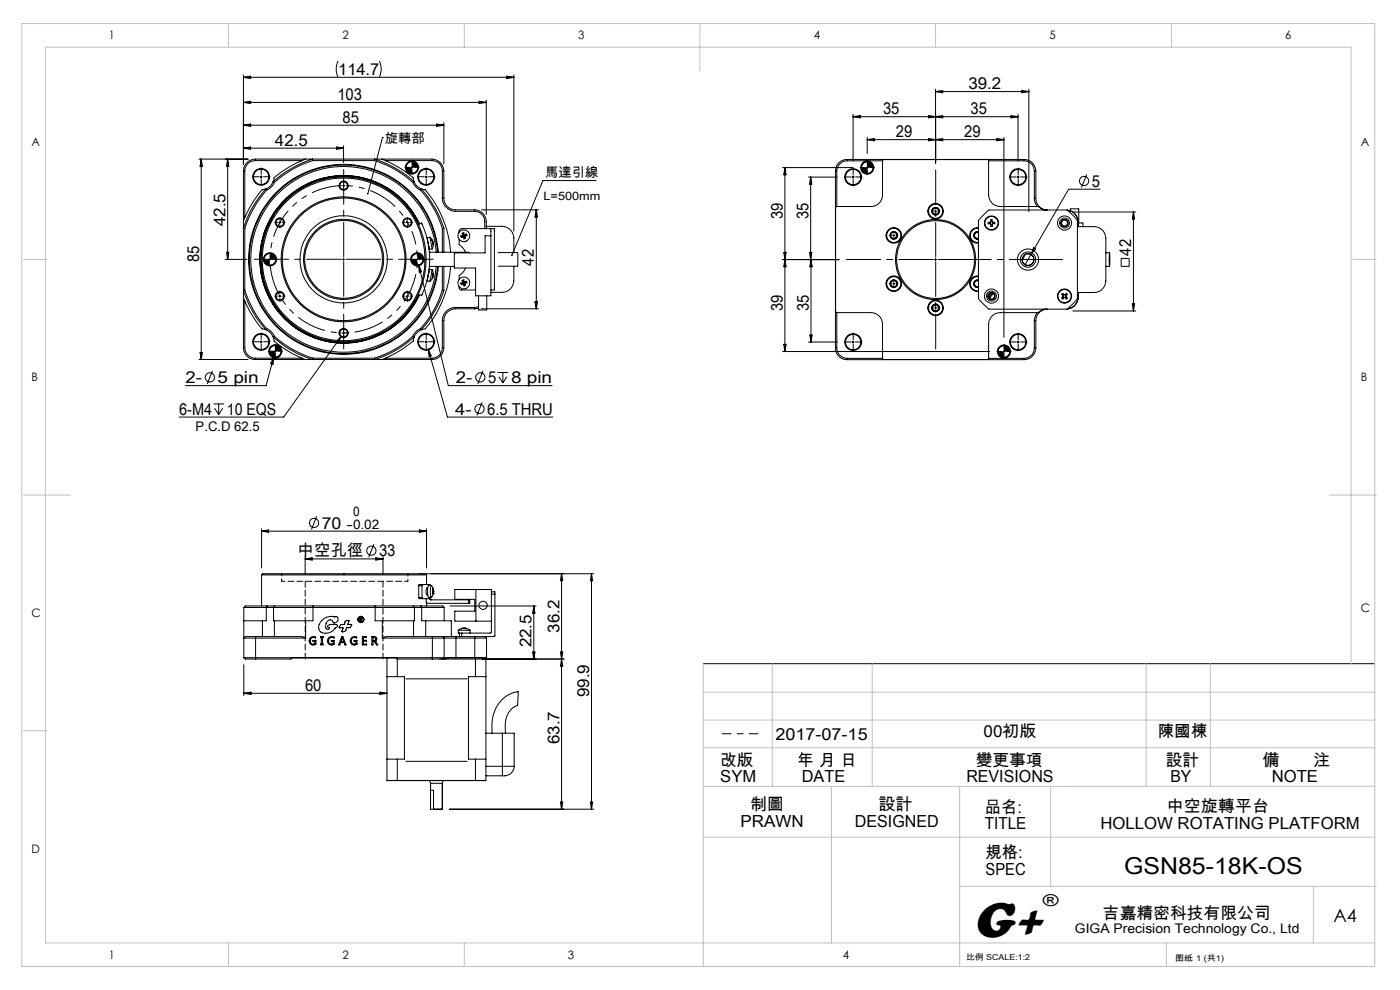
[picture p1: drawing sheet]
<svg xmlns="http://www.w3.org/2000/svg" width="297mm" height="210mm" viewBox="0 0 297 210" stroke-linecap="round" stroke-linejoin="round" font-family="sans-serif">
<g fill="none" stroke="#000" stroke-width=".21">
<path d="M51.6 15.9v18.9M51.6 16.4l1.6-.3v.6zM51.6 16.4h57.4M71.7 12.9a4 4 0 0 0 0 3.5M80.5 12.9a4 4 0 0 1 0 3.5M107.5 16.1l1.5 .3-1.5 .3zM109 15.9v33.1M198.5 18.9v15.7M198.5 19.4l1.5-.2v.5zM198.5 19.4h19.8M216.7 19.2l1.6 .2-1.6 .3zM218.3 18.9v26"/>
<path d="M42.2 33.8h10.4M42.7 33.8l.2 1.5h-.5zM42.7 33.8v42.5M48.3 33.8v21.2M48.3 33.8l.2 1.5h-.5zM51.6 31.4h21.3M51.6 31.4l1.6-.2v.5zM51.6 21.7l1.6-.2v.5zM51.6 26.6l1.6-.3v.5zM51.6 26.6h42.6M51.6 21.7h51.6M55.1 37.5h.5"/>
<path d="M55.4 37.3v.5M58 38.5a2.79 2.79 0 0 1-1.6 1.6M58 38.5l.2 .2M58.2 38.7a3 3 0 0 1-1.6 1.6M64 34.1h-9.8a2.2 2.2 0 0 0-2.3 2.2v9.8M64.8 33.8a20.2 20.2 0 0 0-6.7 4l-.1 .7M66.4 34.1a21.6 21.6 0 0 0-8.2 4.6M66.4 34.1l-.1-.3a23 23 0 0 0-8.3 4.7M66.4 34.1h13M71.4 31.2l1.5 .2-1.5 .3zM72.6 39.4h.5M72.9 30.9v3.6"/>
<path d="M72.9 39.1v.5M79.4 34.1a21.6 21.6 0 0 1 8.2 4.6M79.4 34.1l.1-.3a22.8 22.8 0 0 1 8.3 4.7M81 33.8a21.2 21.2 0 0 1 6.7 4l.1 .7M81.1 29.2h.1M81.1 29.2l-3.1 11.9M81.8 34.1h9.9a2.15 2.15 0 0 1 2.1 2.2v5.7a2.83 2.83 0 0 0 2.9 2.8h3.9a2.15 2.15 0 0 1 2.2 2.2v1.5M87.1 35.5h.5M87.4 35.3v.5M87.4 34.3a1.21 1.21 0 0 0-1.3 1.2M87.6 38.7a2.76 2.76 0 0 0 1.6 1.6M87.8 38.5a2.54 2.54 0 0 0 1.6 1.6"/>
<path d="M87.8 38.5l-.2 .2M88.7 35.5a1.26 1.26 0 0 1-1.3 1.3M90.1 37.5h.6M90.4 37.3v.5M92.6 26.3l1.6 .3-1.6 .2zM94.2 26.1v8.7M101.6 21.5l1.6 .2-1.6 .3zM103.2 21.2v24.3M126.4 38.3h-11.2l-6.6 15.8M166 35.6h15M166.5 35.6v39M166.5 35.6l.3 1.5h-.5z"/>
<path d="M171.5 37.6h6.1M172 37.6v17.5M172 37.6l.2 1.4h-.5zM180.7 37.6h.5M181 24.3v9.9M181 37.3v.5M181 24.8h35M181 24.8l1.5-.3v.5zM183.7 35.6h.5M184 29.1v3.5M184 35.3v.5M184 29.6h29"/>
<path d="M184 29.6l1.5-.2v.5zM184 34.3h-.2a1.22 1.22 0 0 0-1.1 1.3M185.2 35.6a1.33 1.33 0 0 1-1.2 1.2M187.2 34.1v7.2a2.45 2.45 0 0 1-2.5 2.5h-7.2M187.2 34.1h-7.5a2.27 2.27 0 0 0-2.2 2.2v7.5M187.5 33.9l-.3 .2M197 29.4l1.5 .2-1.5 .3zM197 24.5l1.5 .3-1.5 .2zM198.5 24.8l1.5-.3v.5zM198.5 29.6l1.5-.2v.5zM209.5 33.9l.2 .2M209.7 34.1h7.5a2.21 2.21 0 0 1 2.2 2.2v6l.3 .9 .4 .6"/>
<path d="M209.7 34.1v7.2a2.51 2.51 0 0 0 2.5 2.5h7.9M211.5 29.4l1.5 .2-1.5 .3zM213 29.1v42.5M214.5 24.5l1.5 .3-1.5 .2zM215.7 37.6h.5M216 24.3v9.9M216 37.3v.5M230.5 37l-1.1 2.8M47.8 55h4.6M48 53.5h.5l-.2 1.5zM51.9 48.5v13.1M56.4 40.1a22.8 22.8 0 0 0-4.8 8.3l.3 .1"/>
<path d="M56.4 40.1l-.7 .1a19 19 0 0 0-4.1 6.7M56.4 40.1l.2 .2M56.6 40.3a23.1 23.1 0 0 0-4.7 8.2M57.3 53.8h-.2a1.22 1.22 0 0 0-1.1 1.2M58.5 55v.2a1.29 1.29 0 0 1-1.2 1.1M59.1 47.2h.5M59.4 46.9v.5M72.6 55h.5M72.9 54.8v.5M86.2 47.2h.5M86.4 46.9v.5M88.5 53.8h-.1a1.22 1.22 0 0 0-1.1 1.2"/>
<path d="M88.8 47.6l.6-.3a18.1 18.1 0 0 1 0 15.4l-.6-.3M88.8 56.2l6.3 25.6h22M88.8 56.2l.6 1.4-.5 .1zM88.9 47.5a17.6 17.6 0 0 0-27-6.3 17.6 17.6 0 0 0 0 27.6 17.6 17.6 0 0 0 27-6.3M89 47.5a17.8 17.8 0 0 0-27.1-6.4 17.8 17.8 0 0 0 0 27.9 17.8 17.8 0 0 0 27.1-6.5M89.2 40.3a22.3 22.3 0 0 1 4.6 8.2M89.4 40.1a22.8 22.8 0 0 1 4.8 8.3M89.4 40.1l.7 .1a22.1 22.1 0 0 1 5.5 13.3M89.4 40.1l-.2 .2M89.8 55l-.1 .2a1.22 1.22 0 0 1-1.2 1.1M90.7 58.9h.1M90.7 51.1h.1"/>
<path d="M90.9 57.7h.1M90.9 52.3h.1M91.1 56.5h5.3M91.1 53.5h8.3l.2 .1M91.2 50.3l.6 1M91.2 50.3l.5 2.5M91.2 50.3l-.6 .2 .5 2.4 .6-.1M91.7 57.2l.2 1.1M91.7 57.2l-.5 2.5M91.7 57.2l-.6-.1-.5 2.5 .6 .1M91.7 58.8v.2l.1-.2M91.8 58.8l-.6 .9"/>
<path d="M91.8 58.8h.1M91.8 51.3h.1M91.8 58.6l-.1 .2M91.8 51.3l-.1-.4 .2 .7M91.8 51.7l.1 .3v-.2M91.8 51.7h.1M91.9 51.6l-.1 .1M91.9 51.6v.1M91.9 58.3h.1M91.9 51.8l-.2 1M91.9 58.3v-.3l-.1 .6M91.9 51.8h.1"/>
<path d="M92.5 53.5a19.7 19.7 0 0 0-29.9-15.3 19.7 19.7 0 0 0 0 33.6 19.7 19.7 0 0 0 29.9-15.3M92.9 53.5a20 20 0 0 0-30.4-15.6 20 20 0 0 0 0 34.2 20 20 0 0 0 30.4-15.6M93 53.5a20.2 20.2 0 0 0-30.6-15.7 20.2 20.2 0 0 0 0 34.4 20.2 20.2 0 0 0 30.6-15.7M93.8 48.5v5M93.8 56.5v5.1M94.2 48.4v5.1M94.2 56.5v5.1M94.2 48.4l-.4 .1M95.6 56.5a22.1 22.1 0 0 1-5.5 13.3l-.7 .1M97.4 50.8v1.1l.8 .7 .6 .9M98 49.5a.27 .27 0 0 1 .3 0 .27 .27 0 0 1 .2 .3 .24 .24 0 0 1 .3-.2 .24 .24 0 0 1 .2 .3 .32 .32 0 0 0-.4 .2 .32 .32 0 0 0 .2 .4 .27 .27 0 0 1-.3 .1 .27 .27 0 0 1-.2-.3v-.1a.26 .26 0 0 1-.3 .2 .26 .26 0 0 1-.2-.2v-.1a.34 .34 0 0 0 .4-.2 .34 .34 0 0 0-.2-.4zM98.1 50l.1 .2"/>
<path d="M98.1 60l.1 .2M98.1 50h.5M98.1 60h.5M98.4 49.8v.5M98.4 59.8v.5M98.4 49.7l-.2 .1M98.4 59.7l-.2 .2M98.6 49.8l.1 .3M98.6 59.8l.1 .2M98.6 50.2l-.2 .1M98.8 56.9l-.6 .9-.8 .7v.8M100.6 44.5a2.51 2.51 0 0 1 2.6 2.5v1.5"/>
<path d="M100.8 44.5h-4.1a2.51 2.51 0 0 1-2.5-2.5v-5.7a2.57 2.57 0 0 0-2.5-2.5h-37.5a2.51 2.51 0 0 0-2.6 2.5v37.5a2.51 2.51 0 0 0 2.6 2.5h37.5a2.57 2.57 0 0 0 2.5-2.5v-5.8a2.5 2.5 0 0 1 2.5-2.5h4.1M102.1 44.5h12.2M103.2 48h3.3a2.57 2.57 0 0 1 2.5 2.5v3.1M104.1 48.5h.8v13h-.8M104.1 48.5v14.3h-3.2v-5.9h-4.5v-3.3h6.5v-3.6h1.2M104.1 48.5h-6.3a.56 .56 0 0 0-.4 .8M105.7 53.6h4.1l.1 2.6-.1 .3h-4.1M109 56.5v3a2.51 2.51 0 0 1-2.5 2.5h-2.4M113.8 44.5v21M113.8 44.5l.2 1.5h-.5zM166 55.1h12M166.3 53.5l.5 3.1h-.5l.5-3.1z"/>
<path d="M171.7 53.5h.5l-.2 1.6zM172 55.1v17.5M172 55.1l.3 1.5h-.5zM177.5 43.8l-.2 .3M189.4 49.9h.5M189.6 49.7v.5M189.6 59.9v.5M198.2 55.1h.5M198.2 44.8h.5M198.5 44.5v.6M198.5 54.8v.5M207.6 48.3a1.65 1.65 0 0 0-1.9 1.6 1.65 1.65 0 0 0 1.9 1.7"/>
<path d="M207.6 58.6a1.65 1.65 0 0 0-1.9 1.6 1.65 1.65 0 0 0 1.9 1.6M207.6 58.7a1.5 1.5 0 0 0-1.8 1.5 1.5 1.5 0 0 0 1.8 1.5M207.6 48.5a1.5 1.5 0 0 0-1.8 1.4 1.5 1.5 0 0 0 1.8 1.5M207.6 59.4a.79 .79 0 0 0-1 .8 .79 .79 0 0 0 1 .7 .77 .77 0 0 1-1-.7 .77 .77 0 0 1 1-.8M207.6 49.2a.79 .79 0 0 0-1 .7 .79 .79 0 0 0 1 .8 .77 .77 0 0 1-1-.8 .77 .77 0 0 1 1-.7M207.6 59.6a.62 .62 0 0 0-.9 .6 .62 .62 0 0 0 .9 .6M207.6 49.3a.62 .62 0 0 0-.9 .6 .62 .62 0 0 0 .9 .6M210.1 47.2v.3M210.2 47l-.1 .1a.3 .3 0 0 0-.3 0 .3 .3 0 0 0-.1 .3v.1a.38 .38 0 0 1 .5 0 .38 .38 0 0 1 0 .5 .3 .3 0 0 0 .3-.1 .3 .3 0 0 0 0-.4h.1a.3 .3 0 0 0 .3 0 .3 .3 0 0 0 .1-.3l-.5-.2M210.2 47a.24 .24 0 0 1-.1-.3 .24 .24 0 0 1 .4-.1v.4M210.2 47.6h.3M210.2 47.1h.3"/>
<path d="M210.6 47.2v.3M217.5 54a1.25 1.25 0 0 1 1.7 .6 1.25 1.25 0 0 1-.8 1.7 1.25 1.25 0 0 1-1.5-1zM218.7 54l-1.2 2.2M219.3 52.6l.4 .2-1 1.2zM220.1 43.8l1.6 .7M222.2 44.5a2.45 2.45 0 0 1-2.5-2.5v-5.7a2.51 2.51 0 0 0-2.5-2.5h-37.5a2.45 2.45 0 0 0-2.5 2.5v37.5a2.45 2.45 0 0 0 2.5 2.5h37.5a2.5 2.5 0 0 0 2.5-2.5v-5.8a2.44 2.44 0 0 1 2.5-2.4M226.4 44.5h-16.6l-2.2 2.3v16.6l.5 .6 1.7 1.6h16.6M226.4 44.5l2.2 2.3v16.6l-2.2 2.2M226.4 44.5a2.79 2.79 0 0 1 2.3 3.6M226.4 44.6a2.7 2.7 0 0 1 2.3 3.5M227.1 44.7v-.4h1.7v3M227.6 45h13.3"/>
<path d="M228.6 48.1h3.5a2.5 2.5 0 0 1 2.5 2.4v9.1a2.51 2.51 0 0 1-2.5 2.4h-3.5M228.7 47.3h1v.8M233.4 40.1h-6.7l-8 13.9M234.6 56.5h.8M234.6 53.6h.8M235.4 53.6v2.9zM237.8 54.8h1.7v1.7h-1.7zM240.5 45v21M240.5 45l.2 1.5h-.5zM42.2 76.3h10.4M42.4 74.8h.5l-.2 1.5zM45.1 78.7l-1.1 2.7"/>
<path d="M51.6 63.1a20.2 20.2 0 0 0 4.1 6.7l.7 .1M51.9 61.6a22.3 22.3 0 0 0 4.7 8.1M51.9 61.6h-.3a23 23 0 0 0 4.8 8.3M51.9 63.9v9.9a2.27 2.27 0 0 0 2.3 2.2h9.8M55.1 72.5h.5M55.4 72.3v.5M56.4 69.9a3.1 3.1 0 0 1 1.6 1.6M56.6 69.7a3.4 3.4 0 0 1 1.6 1.6M56.6 69.7l-.2 .2M58 71.5a23 23 0 0 0 8.3 4.8l.1-.3M58 71.5l.1 .7a19.8 19.8 0 0 0 6.7 4.1M58.1 75.7l-1.7 6.1h-17.1"/>
<path d="M58.1 75.7l-.2 1.5-.5-.1zM58.1 74.5h.5M58.2 71.3a22.3 22.3 0 0 0 8.2 4.7M58.2 71.3l-.2 .2M58.4 73.3h-.2a1.22 1.22 0 0 0-1 1.2M58.4 74.3v.5M59.1 62.8h.5M59.4 62.6v.5M59.7 74.5a1.26 1.26 0 0 1-1.3 1.3M66.4 76h13M71.2 72.5l1.1-1-.7 1.3zM72.3 71.5l-12.1 17h-22.2"/>
<path d="M72.6 70.7h.5M72.9 70.4v.5M86.2 62.8h.5M86.4 62.6v.5M87.6 71.3a22.3 22.3 0 0 1-8.2 4.7M87.6 71.3l.2 .2M87.8 71.5a22.8 22.8 0 0 1-8.3 4.8l-.1-.3M87.8 71.5l-.1 .7a19.8 19.8 0 0 1-6.7 4.1M89.2 69.7a3 3 0 0 0-1.6 1.6M89.2 69.7l.2 .2M89.4 69.9a2.79 2.79 0 0 0-1.6 1.6M90.1 72.5h.6"/>
<path d="M90.4 72.3v.5M90.8 74.1l4.1 14.4h22.4M90.8 74.1l.7 1.4-.5 .1zM93.8 61.6a21.6 21.6 0 0 1-4.6 8.1M93.8 61.6h.4M94.2 61.6a23 23 0 0 1-4.8 8.3M97.4 60.8a.54 .54 0 0 0 .5 .7h3M98.6 60.2l.1-.2 .3-.1a.21 .21 0 0 0-.2-.3 .21 .21 0 0 0-.2 .2h-.1a.27 .27 0 0 0-.1-.3 .27 .27 0 0 0-.4 0 .41 .41 0 0 1-.2 .7l.1 .2 .5-.1M98.6 60.2a.18 .18 0 0 1 .1 .3 .18 .18 0 0 1-.2 .1 .18 .18 0 0 1-.1-.3M98.6 60.2l-.2 .1M101.5 62.8v2.9h1.8v-2.9M101.5 65l-.9 .2h-3.9a2.77 2.77 0 0 0-2.9 2.8v5.8a2.2 2.2 0 0 1-2.1 2.2h-9.9"/>
<path d="M101.5 65.4l-.9 .1M102.1 65.5h12.2M102.4 78.7l-1 2.7M105.6 79h2.2M105.8 79.9l.9 1.3M106.7 79v2.2M107.5 79.9l-.8 1.3M113.5 64h.5l-.2 1.5zM166 74.6h44M166.3 73.1h.5l-.3 1.5zM171.5 72.6h6.1M171.8 71.1h.5l-.3 1.5z"/>
<path d="M177.3 66.1l.2 .2M177.5 66.3v7.5a2.21 2.21 0 0 0 2.2 2.2h7.5M177.5 66.3h7.2a2.45 2.45 0 0 1 2.5 2.5v7.2M180.7 72.6h.5M181 72.3v.5M187.2 76l.2 .3h22.2l.1-.3M189.4 60.2h.5M198.2 65.3h.5M198.5 65v.6M210 62.3l-.3 .5M210.4 62.2l-.6 .9M210.6 62.3l-.7 1"/>
<path d="M212.7 74.6h.5M213 74.3v.5M213 73.3h-.2a1.22 1.22 0 0 0-1.1 1.3M214.2 74.6v.1a1.22 1.22 0 0 1-1.2 1.1M215.7 72.6h.5M216 72.3v.5M220.1 66.3l-.4 .6-.3 .9v6a2.15 2.15 0 0 1-2.2 2.2h-7.5M220.1 66.3h-7.9a2.45 2.45 0 0 0-2.5 2.5v7.2M221.7 65.6l-1.6 .7M225.5 62.7l.1 .1a.3 .3 0 0 0-.3 .3 .3 .3 0 0 0 .2 .3l.2-.3M225.5 62.9l.2 .2M225.7 62.5h.3"/>
<path d="M225.7 62.5a.25 .25 0 0 0-.2-.3 .25 .25 0 0 0-.3 .2l.3 .3M225.7 63.1h.3M225.7 62.5l-.2 .2M225.9 62.5l.2 .2M226 62.5a.2 .2 0 0 1 .1-.3 .2 .2 0 0 1 .2 .3l-.1 .2M226.1 62.9l-.2 .2M226.2 62.7l-.1 .2a.27 .27 0 0 1 .2 .2 .27 .27 0 0 1-.1 .3l-.2-.3M227.6 66h13.3M228.7 62a2.7 2.7 0 0 1-2.3 3.5M228.7 62a2.79 2.79 0 0 1-2.3 3.6M240.2 64.4h.5l-.2 1.6zM45.3 85.7h2.2"/>
<path d="M45.5 86.6l.9 1.3M46.4 85.7v2.2M47.2 86.6l-.8 1.3M102.3 85.3l-1.1 2.9M55.5 112.2v8.3M55.5 112.7h35M55.5 112.7l1.5-.3v.5zM64.7 118.1v3.7M64.7 118.6h16.5M64.7 118.6l1.5-.3v.5zM67.2 109.5l-1.1 2.8M79.3 115.4l-1.1 2.8"/>
<path d="M79.7 118.3l1.5 .3-1.5 .2zM81.2 118.1v3.7M89 112.4l1.5 .3-1.5 .2zM90.5 112.2v8.3M51.7 139.5h42.5M51.7 139.5a2.1 2.1 0 0 0 1.8 .3h.7M51.7 128.9h4.8M51.7 131.7h4M51.7 128.9v10.6M54.2 135h9.9l.7 .4M54.2 135h-.7a1.92 1.92 0 0 0-1.8 .4h13.1M54.2 135v4.8"/>
<path d="M55.5 121.9h35M55.5 121.9a2.11 2.11 0 0 1 1.8-.2h31.4a2.11 2.11 0 0 1 1.8 .2M55.5 121.9v6.6M55.7 131.7v3.3M56.5 128.9v2.8h-.8M56.5 128.9h1.5M56.7 128.5h1.6M56.7 128.5h-4.7l-.3 .4M56.7 128.5l-.2 .4M58 128.9h8.4M58 128.9v2.8h.2M58.2 131.7h6.6"/>
<path d="M58.2 131.7v3.3M58.3 128.5h8.1M58.3 128.5l-.3 .4M62 139.6l-.3 .2h-7.5M64.8 131.7v3.7M65.9 135.2l.9-.1h.2v.3a.7 .7 0 0 0-1.2 .4 .7 .7 0 0 0 1 .8v-.5h-.4v-.2h.6v.8a.92 .92 0 0 1-1.3-.2 .92 .92 0 0 1 .2-1.3zM66.4 128.9v2.8h-1.6M66.4 128.9h13.2M66.4 128.5h13.1M66.4 128.5v.4M68 135h.6v.2h-.2v1.4h.2v.2h-.6v-.2h.2v-1.4h-.2zM68.3 131.6a3.8 3.8 0 0 1 2.9-.8h.2a.69 .69 0 0 1 0 1.2 .69 .69 0 0 1-1.1-.5 1.19 1.19 0 0 0-1.1 .6 1.19 1.19 0 0 0 0 1.2 .31 .31 0 0 0 .4 .3 .31 .31 0 0 0 .2-.5h-.2l-.1-.3a1.89 1.89 0 0 1 2.1-.1l-.1 .3-.3 .2a2.26 2.26 0 0 1-3.5 .5 1.75 1.75 0 0 1 .6-2.1z"/>
<path d="M69.8 135.2l.9-.1h.2v.3a.71 .71 0 0 0-1.2 .4 .71 .71 0 0 0 1 .8v-.5h-.4v-.2h.6v.8a.92 .92 0 0 1-1.3-.2 .92 .92 0 0 1 .2-1.3zM72.2 132.6l.4-.1a.46 .46 0 0 0 .5-.1 .46 .46 0 0 0 .1-.5l.8-.3-.2 .9h.7a.67 .67 0 0 1-.9 .6l-.1 .2a.76 .76 0 0 1-1 .7l.3-.8-.9-.1zM72.5 135h.2l.7 1.8h-.2l-.2-.5h-.8l-.1 .5h-.3zM72.6 135.2h.1M72.6 135.2l.3 .9h-.6zM73 132.5h.1M74.6 135.2l.9-.1h.2v.3a.7 .7 0 0 0-1.2 .4 .7 .7 0 0 0 1 .8v-.5h-.4v-.2h.6v.8a.92 .92 0 0 1-1.2-.2 .92 .92 0 0 1 .1-1.3zM76.3 131l.5 .1-.2 .3 .3 .4-.4-.3-.1 .3h-.1zM76.4 131.1h.3v.2l-.3 .1zM76.9 135h.9v.2h-.7v.6h.6v.2h-.6v.6h.7v.2h-.9zM78.9 135h.5a.48 .48 0 0 1 .6 .4 .48 .48 0 0 1-.4 .6l.6 .8h-.3l-.5-.7h-.3v.7h-.2zM79.1 135.2h.3a.3 .3 0 0 1 .3 .3 .3 .3 0 0 1-.3 .3h-.3z"/>
<path d="M79.5 128.5h8.2M79.5 128.5l.1 .4M79.6 128.9h8.3M79.6 136h.1M79.6 128.9v2.8h1.5M81.1 131.7h6.6M81.1 135.4h13.1M81.1 131.7v3.7M82.1 139.6v26h2.2M84 139.6l.2 .2h7.5M84.3 139.8v3.7M87.7 128.5h1.6"/>
<path d="M87.7 128.5l.2 .4M87.7 131.7v3.3M87.9 128.9h1.6M87.9 128.9v2.8h-.2M88.8 126.7l.1 .3h.7M88.8 124.2h.7M88.8 126.7h.7M88.8 124.2v2.5M89 121.7h37M89.3 128.5h4.6l.3 .4M89.3 128.5l.2 .4M89.5 128.9v2.8h.8"/>
<path d="M89.5 128.9h4.7M89.5 126.7l.1 .3M89.5 124.2v2.5M89.6 124l-.1 .2M89.6 124h1.6v.2M89.6 127h1.6M89.6 124h-.7l-.1 .2M90.3 131.7h5.4v3.3M90.3 131.7v3.3M90.4 127v.8l.2 .2h8.8M90.5 121.9v2.1M90.5 127.9v.6"/>
<path d="M90.5 126.1h.2M90.5 124.8h.2M90.7 124.7a1.05 1.05 0 0 0 0 1.5M91.2 127l.2 .2h8M91.2 127h.1M91.2 127l.3 .2M91.2 126.7v.3M91.5 124.2h-.6l-.2 .9 .1 1.4 .1 .2h.6M91.7 135h-9.9l-.7 .4M91.7 139.8h2.2M91.7 135h2.2M91.7 135v4.8"/>
<path d="M91.8 125.7v.2l.1-.2M91.8 125.7h.1M91.8 125.1h.1M91.8 125.6h.2M91.9 125.2h.1M91.9 125.4h.1M91.9 125.1l.1 .1M91.9 125.1l-.1-.2 .1 .6-.1 .2M91.9 125.8h.1M91.9 125.8v.2v-.1M91.9 125.9h.1M92 125.2l-.3-.8-.2-.2-.2 1.7 .2 .8 .4-.8"/>
<path d="M92 125.1v.6M92 125.6l-.1 .3M92 125.2v.2M92 125.8l-.1 .1M92 125.4v.2M93.2 139.8h26.5M93.9 135h2.8M93.9 135l.3 .4M94.2 135.4h9M94.2 128.9v2.8M94.2 135.4v4.1M94.2 139.5l-.3 .3"/>
<path d="M95.4 128.5h18.3M96.7 135v4.5h-2.5M96.7 135h4M97.2 133.7v.6h.3M97.2 133.7h2.5M97.5 134.3h.5M97.5 134.3v.7M98 134.3v.7M98.1 133.3l-.9 .4M98.2 133.3h.1M98.2 133.3h-.3h.9h-.1M98.5 133.3h.2"/>
<path d="M98.5 133.3h.1M98.7 133.3h.1M98.8 133.3l.9 .4M99.4 127.2h.3v.8h-.3M99.4 127.2v.8M99.7 133.7v.6M100.7 135v4.5h2.5M100.7 135h2.2M100.9 139.6v3.9M101 125.1v6.7M102.9 135l.3 .4M103.1 139.6v26h-2.2"/>
<path d="M103.2 139.6h-8.1l-.6 .2h-.6M103.2 139.5v.1M103.2 135.4v4.1M104.2 131.8h-7.7v-2.2h4.2v-2.5h-4.2v-2h7.7v9.1l-.1 .1h-6.1M104.2 125.5h.8v.5M104.2 126h.8M105 126v8.9l-.2 .1h-1.9M113 138.3h.5l-.3 1.5zM113.2 128.5v11.3M113.2 128.5l.3 1.6h-.5zM118.9 138.3h.5l-.3 1.5zM119.1 121.7v50"/>
<path d="M119.1 139.8l.3 1.5h-.5zM119.1 121.7l.3 1.5h-.5zM125.5 121.7v50M125.5 121.7l.2 1.5h-.5zM51.7 141v6.6M51.7 147.1h30.4M51.7 147.1l1.5-.3v.5zM80.6 146.8l1.5 .3-1.5 .2zM82.1 143.5h2.2M84.3 143.5h1.5v17.5h-1.5M86.1 144h13M100.9 143.5h2.2"/>
<path d="M100.9 143.5h-1.5v17.5h1.5M103.1 155.5h3.5M104.4 155.5a8.1 8.1 0 0 1 3.1-7.9 3.9 3.9 0 0 1 2.5-.8l-.2 2.7a4.8 4.8 0 0 0-2.6 5.4v.6M106.6 155.5h2.5v7.1M106.6 155.5v7.1M149.2 140.8h142.4M82.1 165.6h21M82.1 161h2.2M84.3 165.6h16.6M84.3 161v4.6M86.1 161.5h13M91.1 165.6l.2 .5"/>
<path d="M91.3 166.1h2.5M91.3 167.6h.7v4.1h1.8M91.3 166.1v5.6h2.5M93.8 166.1v5.6M94.1 165.6l-.3 .5M95.3 171.7h30.7M100.9 161h2.2M100.9 161v4.6M103.1 162.6h3.5M103.1 164.6h3.5M106.6 162.6v2M106.6 162.6h2.5"/>
<path d="M109.1 162.6a2.15 2.15 0 0 1-2.5 2M118.9 170.1h.5l-.3 1.6zM125.2 170.1h.5l-.2 1.6z"/>
<circle cx="55.4" cy="37.5" r="1.62"/>
<circle cx="55.4" cy="37.5" r="1.78"/>
<circle cx="72.9" cy="39.4" r=".97"/>
<circle cx="72.9" cy="39.4" r=".83"/>
<circle cx="87.4" cy="35.5" r="1.4"/>
<circle cx="87.4" cy="35.5" r="1.26"/>
<circle cx="90.4" cy="37.5" r="1.62"/>
<circle cx="90.4" cy="37.5" r="1.78"/>
<circle cx="181" cy="37.5" r="1.62"/>
<circle cx="181" cy="37.5" r="1.78"/>
<circle cx="184" cy="35.5" r="1.4"/>
<circle cx="184" cy="35.6" r="1.26"/>
<circle cx="216" cy="37.5" r="1.62"/>
<circle cx="216" cy="37.5" r="1.78"/>
<circle cx="230" cy="38.4" r=".98"/>
<circle cx="57.3" cy="55" r="1.24"/>
<circle cx="57.3" cy="55" r="1.39"/>
<circle cx="59.4" cy="47.2" r=".83"/>
<circle cx="59.4" cy="47.2" r=".98"/>
<circle cx="72.9" cy="55" r="13"/>
<circle cx="72.9" cy="55" r="9.3"/>
<circle cx="72.9" cy="55" r="8.5"/>
<circle cx="72.9" cy="55" r="17.3"/>
<circle cx="72.9" cy="55" r="8.3"/>
<circle cx="72.9" cy="55" r="17.5"/>
<circle cx="72.9" cy="55" r="13.3"/>
<circle cx="86.4" cy="47.2" r=".83"/>
<circle cx="86.4" cy="47.2" r=".98"/>
<circle cx="88.5" cy="55" r="1.4"/>
<circle cx="88.5" cy="55" r="1.24"/>
<circle cx="98.4" cy="50" r="1.24"/>
<circle cx="189.6" cy="49.9" r=".79"/>
<circle cx="189.6" cy="49.9" r="1.51"/>
<circle cx="189.6" cy="50" r="1.65"/>
<circle cx="189.6" cy="49.9" r=".61"/>
<circle cx="189.6" cy="49.9" r=".77"/>
<circle cx="198.5" cy="44.8" r=".63"/>
<circle cx="198.5" cy="44.8" r="1.65"/>
<circle cx="198.5" cy="55" r="8.5"/>
<circle cx="198.5" cy="44.8" r=".78"/>
<circle cx="198.5" cy="55.1" r="8.3"/>
<circle cx="198.5" cy="44.8" r="1.5"/>
<circle cx="198.5" cy="44.8" r=".8"/>
<circle cx="210.3" cy="47.3" r="1.41"/>
<circle cx="210.3" cy="47.3" r="1.49"/>
<circle cx="218.1" cy="55.1" r="1.26"/>
<circle cx="218.1" cy="55.1" r="1.62"/>
<circle cx="218.1" cy="55.1" r="2.25"/>
<circle cx="225.8" cy="47.3" r="1.51"/>
<circle cx="225.8" cy="47.3" r="1.05"/>
<circle cx="225.8" cy="47.3" r=".78"/>
<circle cx="225.8" cy="47.3" r=".64"/>
<circle cx="55.4" cy="72.5" r="1.62"/>
<circle cx="55.4" cy="72.5" r="1.78"/>
<circle cx="58.4" cy="74.5" r="1.39"/>
<circle cx="58.4" cy="74.5" r="1.25"/>
<circle cx="59.4" cy="62.8" r=".83"/>
<circle cx="59.4" cy="62.8" r=".98"/>
<circle cx="72.9" cy="70.6" r=".97"/>
<circle cx="72.9" cy="70.6" r=".83"/>
<circle cx="86.4" cy="62.8" r=".83"/>
<circle cx="86.4" cy="62.8" r=".98"/>
<circle cx="90.4" cy="72.5" r="1.62"/>
<circle cx="90.4" cy="72.5" r="1.78"/>
<circle cx="98.4" cy="60" r="1.25"/>
<circle cx="181" cy="72.5" r="1.62"/>
<circle cx="181" cy="72.6" r="1.79"/>
<circle cx="189.6" cy="60.2" r=".8"/>
<circle cx="189.6" cy="60.2" r=".77"/>
<circle cx="189.6" cy="60.2" r="1.51"/>
<circle cx="189.6" cy="60.2" r=".63"/>
<circle cx="189.6" cy="60.2" r="1.65"/>
<circle cx="198.5" cy="65.3" r="1.65"/>
<circle cx="198.5" cy="65.3" r=".79"/>
<circle cx="198.5" cy="65.3" r=".62"/>
<circle cx="198.5" cy="65.3" r="1.5"/>
<circle cx="198.5" cy="65.3" r=".8"/>
<circle cx="210.3" cy="62.8" r=".63"/>
<circle cx="210.3" cy="62.8" r="1.06"/>
<circle cx="210.3" cy="62.8" r=".77"/>
<circle cx="210.3" cy="62.8" r="1.48"/>
<circle cx="213" cy="74.6" r="1.4"/>
<circle cx="213" cy="74.6" r="1.25"/>
<circle cx="216" cy="72.5" r="1.62"/>
<circle cx="216" cy="72.6" r="1.79"/>
<circle cx="225.8" cy="62.8" r="1.5"/>
<circle cx="225.8" cy="62.8" r="1.41"/>
<circle cx="44.5" cy="80.1" r=".98"/>
<circle cx="101.7" cy="86.7" r=".98"/>
<circle cx="101.9" cy="80.1" r=".98"/>
<circle cx="66.6" cy="110.9" r=".98"/>
<circle cx="78.8" cy="116.8" r=".98"/>
<circle cx="76.6" cy="131.4" r=".67"/>
<circle cx="76.6" cy="131.4" r=".6"/>
<circle cx="102.5" cy="128.4" r=".87"/>
</g>
<path d="M87.9 50.4a15.6 15.6 0 0 0-26.2-6.3 15.6 15.6 0 0 0 7 25.9 15.6 15.6 0 0 0 19.4-18.5l-.2-1.1" fill="none" stroke="#000" stroke-width=".21" stroke-dasharray="6.3 1.3 1.3 1.3 1.3 1.3" stroke-dashoffset="4.9" stroke-linecap="butt"/>
<path d="M153.3 155.6h7.5" fill="none" stroke="#000" stroke-width=".21" stroke-dasharray="30.5 1.3 1.3 1.3" stroke-dashoffset="28.6"/>
<path d="M72.4 55h-18.5M72.9 54.5v-18.5M72.9 55.5v18.5M73.4 55h18.5M198 55h-18.5M198.5 54.5v-18.5M198.5 55.5v18.6" fill="none" stroke="#000" stroke-width=".21" stroke-dasharray="30.5 1.3 1.3 1.3" stroke-dashoffset="23.1"/>
<path d="M199 55h26.4" fill="none" stroke="#000" stroke-width=".21" stroke-dasharray="30.5 1.3 1.3 1.3" stroke-dashoffset="19.2"/>
<g fill="none" stroke="#000" stroke-width=".21" stroke-dasharray="30.5 1.3 1.3 1.3">
<path d="M54.9 37.5h-1.4M55.4 37v-1.4M55.4 38v1.4M55.9 37.5h1.4M72.4 39.4h-.6M72.9 38.9v-.6M72.9 39.9v.5M73.4 39.4h.6M86.9 35.5h-1M87.4 35v-1M87.4 36v1M87.9 35.5h1"/>
<path d="M89.9 37.5h-1.4M90.4 37v-1.4M90.4 38v1.4M90.9 37.5h1.4M180.5 37.5h-1.4M181 37v-1.3M181 38v1.4M181.5 37.5h1.4M183.5 35.5h-1M184 35v-1M184 36v1M184.5 35.5h1"/>
<path d="M215.5 37.5h-1.4M216 37v-1.3M216 38v1.4M216.5 37.5h1.4M58.9 47.2h-.6M59.4 46.7v-.6M59.4 47.7v.6M59.9 47.2h.6M85.9 47.2h-.5M86.4 46.7v-.6M86.4 47.7v.6M86.9 47.2h.6"/>
<path d="M97.9 50h-.2M97.9 60h-.2M98.4 49.5v-.3M98.4 50.5v.3M98.4 59.5v-.3M98.9 50h.3M98.9 60h.3M189.1 49.9h-.4M189.6 59.7v-.4M189.6 49.4v-.4M189.6 50.4v.4M190.1 49.9h.4"/>
<path d="M198 44.8h-.4M198.5 44.3v-.4M198.5 45.3v.4M199 44.8h.4M54.9 72.5h-1.4M55.4 72v-1.4M55.4 73v1.4M55.9 72.5h1.4M57.9 74.5h-1M58.4 74v-1M58.4 75v1M58.9 62.8h-.6"/>
<path d="M58.9 74.5h1M59.4 62.3v-.6M59.4 63.3v.6M59.9 62.8h.6M72.4 70.6h-.6M72.9 70.1v-.6M72.9 71.1v.6M73.4 70.6h.6M85.9 62.8h-.5M86.4 62.3v-.6M86.4 63.3v.6M86.9 62.8h.6"/>
<path d="M89.9 72.5h-1.4M90.4 72v-1.4M90.4 73v1.4M90.9 72.5h1.4M98.4 60.5v.3M180.5 72.5h-1.4M181 72v-1.3M181 73v1.4M181.5 72.5h1.4M189.1 60.2h-.4M189.6 60.7v.3M190.1 60.2h.4"/>
<path d="M198 65.3h-.4M198.5 64.8v-.4M198.5 65.8v.4M199 65.3h.4M212.5 74.5h-1M213 74v-1M213 75v1M213.5 74.5h1M215.5 72.5h-1.4M216 72v-1.3M216 73v1.4M216.5 72.5h1.4"/>
</g>
<path d="M59.7 121.7v1.6M86.5 123.3v-1.6" fill="none" stroke="#000" stroke-width=".21" stroke-dasharray="1.3 .6" stroke-dashoffset=".8"/>
<path d="M59.7 123.3h26.8" fill="none" stroke="#000" stroke-width=".21" stroke-dasharray="1.3 .6" stroke-dashoffset=".6"/>
<path d="M64.7 123.3v16.5M81.2 123.3v16.5" fill="none" stroke="#000" stroke-width=".21" stroke-dasharray="1.3 .6"/>
<g fill="none" stroke="#c0c0c0" stroke-width=".21">
<path d="M4.6 5h287v200h-287zM48.5 5v5M98.5 5v5M148.5 5v10M198.5 5v5M248.5 5v5M5 55h5M287 55h5M5 105h10M282 105h10M5 155h5M149.2 152.7h142.4"/>
<path d="M149.2 146.8h142.4M149.2 140.8v64.2M149.2 158.6h142.4M163.8 140.8v26M185 140.8v26M243.1 140.8v26M256.8 140.8v26M286.6 140.8v-130.8h-277v190h282M149.2 177.6h142.4M176.4 166.8v33.2M203.6 166.8v38.2M222.9 166.8v21.2"/>
<path d="M291.6 166.8h-142.4M203.6 188h88.4M278.6 188v12M48.5 200v5M98.5 200v5M247.4 200v5"/>
</g>
<g fill="#000">
<path d="M182.7 35.6a1.26 1.26 0 0 0 1.3 1.2v-1.2zM184 34.3v1.3h1.2v-.4a1.17 1.17 0 0 0-1.2-.9zM211.7 74.6v.1a1.22 1.22 0 0 0 1.3 1.1v-1.2zM213 73.3v1.3h1.2a1.33 1.33 0 0 0-1.2-1.3z"/>
<path d="M56 55v.2a1.22 1.22 0 0 0 1.3 1.1v-1.3zM57.3 53.8v1.2h1.2a1.33 1.33 0 0 0-1.2-1.2zM87.3 55v.2a1.22 1.22 0 0 0 1.2 1.1v-1.3zM88.5 53.8v1.2h1.3a1.33 1.33 0 0 0-1.3-1.2zM86.1 35.5a1.21 1.21 0 0 0 1.3 1.3v-1.3zM87.4 34.3v1.2h1.3a1.26 1.26 0 0 0-1.3-1.2zM57.2 74.5a1.21 1.21 0 0 0 1.2 1.3v-1.3zM58.4 73.3v1.2h1.3l-.1-.1a1.22 1.22 0 0 0-1.2-1.1z"/>
<path d="M77.9 41v.2l.1 .1v-.2v.2h.1l.1-.2zM108.5 54v.2h.2a.16 .16 0 0 0 0-.2 .16 .16 0 0 0-.2 0z"/>
</g>
<text font-size="11" x="206.4" y="198.7">G+</text>
<text font-size="4.9" x="238.5" y="185.4">GSN85-18K-OS</text>
<text font-size="3.9" x="282.9" y="195.5">A4</text>
<g font-size="3.5">
<text x="71.7" y="15.9">114.7</text>
<text x="71.6" y="21.2">103</text>
<text x="205.5" y="18.9">39.2</text>
<text x="72.7" y="26">85</text>
<text x="187.3" y="24.2">35</text>
<text x="190" y="29.1">29</text>
<text x="204.6" y="29.1">29</text>
<text x="205.9" y="24.2">35</text>
<text x="58.3" y="30.9">42.5</text>
<text x="231.6" y="39.6">5</text>
<text x="47.8" y="48" transform="rotate(-90 47.8 48)">42.5</text>
<text x="166" y="46.6" transform="rotate(-90 166 46.6)">39</text>
<text x="171.5" y="46.6" transform="rotate(-90 171.5 46.6)">35</text>
<text x="42.2" y="55.7" transform="rotate(-90 42.2 55.7)">85</text>
<text x="113.3" y="56.4" transform="rotate(-90 113.3 56.4)">42</text>
<text x="240" y="54.2" transform="rotate(-90 240 54.2)">42</text>
<text x="166" y="65.9" transform="rotate(-90 166 65.9)">39</text>
<text x="171.6" y="65.9" transform="rotate(-90 171.6 65.9)">35</text>
<text x="39.3" y="81.3">2-</text>
<text x="46.1" y="81.3">5 pin</text>
<text x="96.7" y="81.3">2-</text>
<text x="103.5" y="81.3">5</text>
<text x="108.4" y="81.3">8 pin</text>
<text x="38" y="88">6-M4</text>
<text x="48.1" y="88">10 EQS</text>
<text x="96.5" y="88">4-</text>
<text x="103.4" y="88">6.5 THRU</text>
<text x="68.3" y="112.2">70</text>
<text x="63.1" y="118">中空孔徑</text>
<text x="80.4" y="118">33</text>
<text x="112.8" y="137.3" transform="rotate(-90 112.8 137.3)">22.5</text>
<text x="118.7" y="134.2" transform="rotate(-90 118.7 134.2)">36.2</text>
<text x="64.7" y="146.6">60</text>
<text x="125" y="147.9" transform="rotate(-90 125 147.9)">99.9</text>
<text x="118.7" y="157.8" transform="rotate(-90 118.7 157.8)">63.7</text>
<text x="164.5" y="157">2017-07-15</text>
<text x="208.7" y="156.4">00初版</text>
<text x="245.6" y="156.4">陳國棟</text>
<text x="152.8" y="162.4">改版</text>
<text x="152.8" y="165.9">SYM</text>
<text x="169.1" y="162.4">年 月 日</text>
<text x="170.1" y="165.9">DATE</text>
<text x="205" y="165.9">REVISIONS</text>
<text x="207" y="162.4">變更事項</text>
<text x="247.4" y="162.4">設計</text>
<text x="248.3" y="165.9">BY</text>
<text x="267.8" y="162.4">備</text>
<text x="269.8" y="165.9">NOTE</text>
<text x="278.6" y="162.4">注</text>
<text x="159.1" y="171.9">制圖</text>
<text x="186.4" y="171.9">設計</text>
<text x="208.9" y="172.4">品名:</text>
<text x="247.5" y="172.2">中空旋轉平台</text>
<text x="157.1" y="175.4">PRAWN</text>
<text x="181.3" y="175.4">DESIGNED</text>
<text x="208.9" y="175.9">TITLE</text>
<text x="233.5" y="175.8">HOLLOW ROTATING PLATFORM</text>
<text x="209.1" y="182.1">規格:</text>
<text x="209.1" y="185.6">SPEC</text>
<text x="221.2" y="192.2">®</text>
<text x="234" y="194.8">吉嘉精密科技有限公司</text>
</g>
<g font-size="2.8">
<text x="81.6" y="30.2">旋轉部</text>
<text x="115.7" y="37.6">馬達引線</text>
<text x="41.5" y="91.4">P.C.D 62.5</text>
<text x="73.5" y="112.2">-0.02</text>
<text x="74.9" y="109.4">0</text>
<text x="228" y="197.8">GIGA Precision Technology Co., Ltd</text>
</g>
<g font-size="2.5">
<text x="23.1" y="8.4">1</text>
<text x="72.7" y="8.4">2</text>
<text x="122.7" y="8.4">3</text>
<text x="172.7" y="8.4">4</text>
<text x="222.7" y="8.4">5</text>
<text x="272.7" y="8.4">6</text>
<text x="6.7" y="30.9">A</text>
<text x="288.7" y="30.9">A</text>
<text x="115.3" y="42.5">L=500mm</text>
<text x="6.7" y="80.9">B</text>
<text x="288.7" y="80.9">B</text>
<text x="6.7" y="130.9">C</text>
<text x="288.7" y="129.9">C</text>
<text x="6.7" y="180.9">D</text>
<text x="23.1" y="203.4">1</text>
<text x="72.7" y="203.4">2</text>
<text x="120.5" y="203.4">3</text>
<text x="178.8" y="203.4">4</text>
</g>
<g font-size="1.7">
<text x="204.9" y="203.7">比例 SCALE:1:2</text>
<text x="249.3" y="203.8">图纸 1 (共1)</text>
</g>
</svg>
